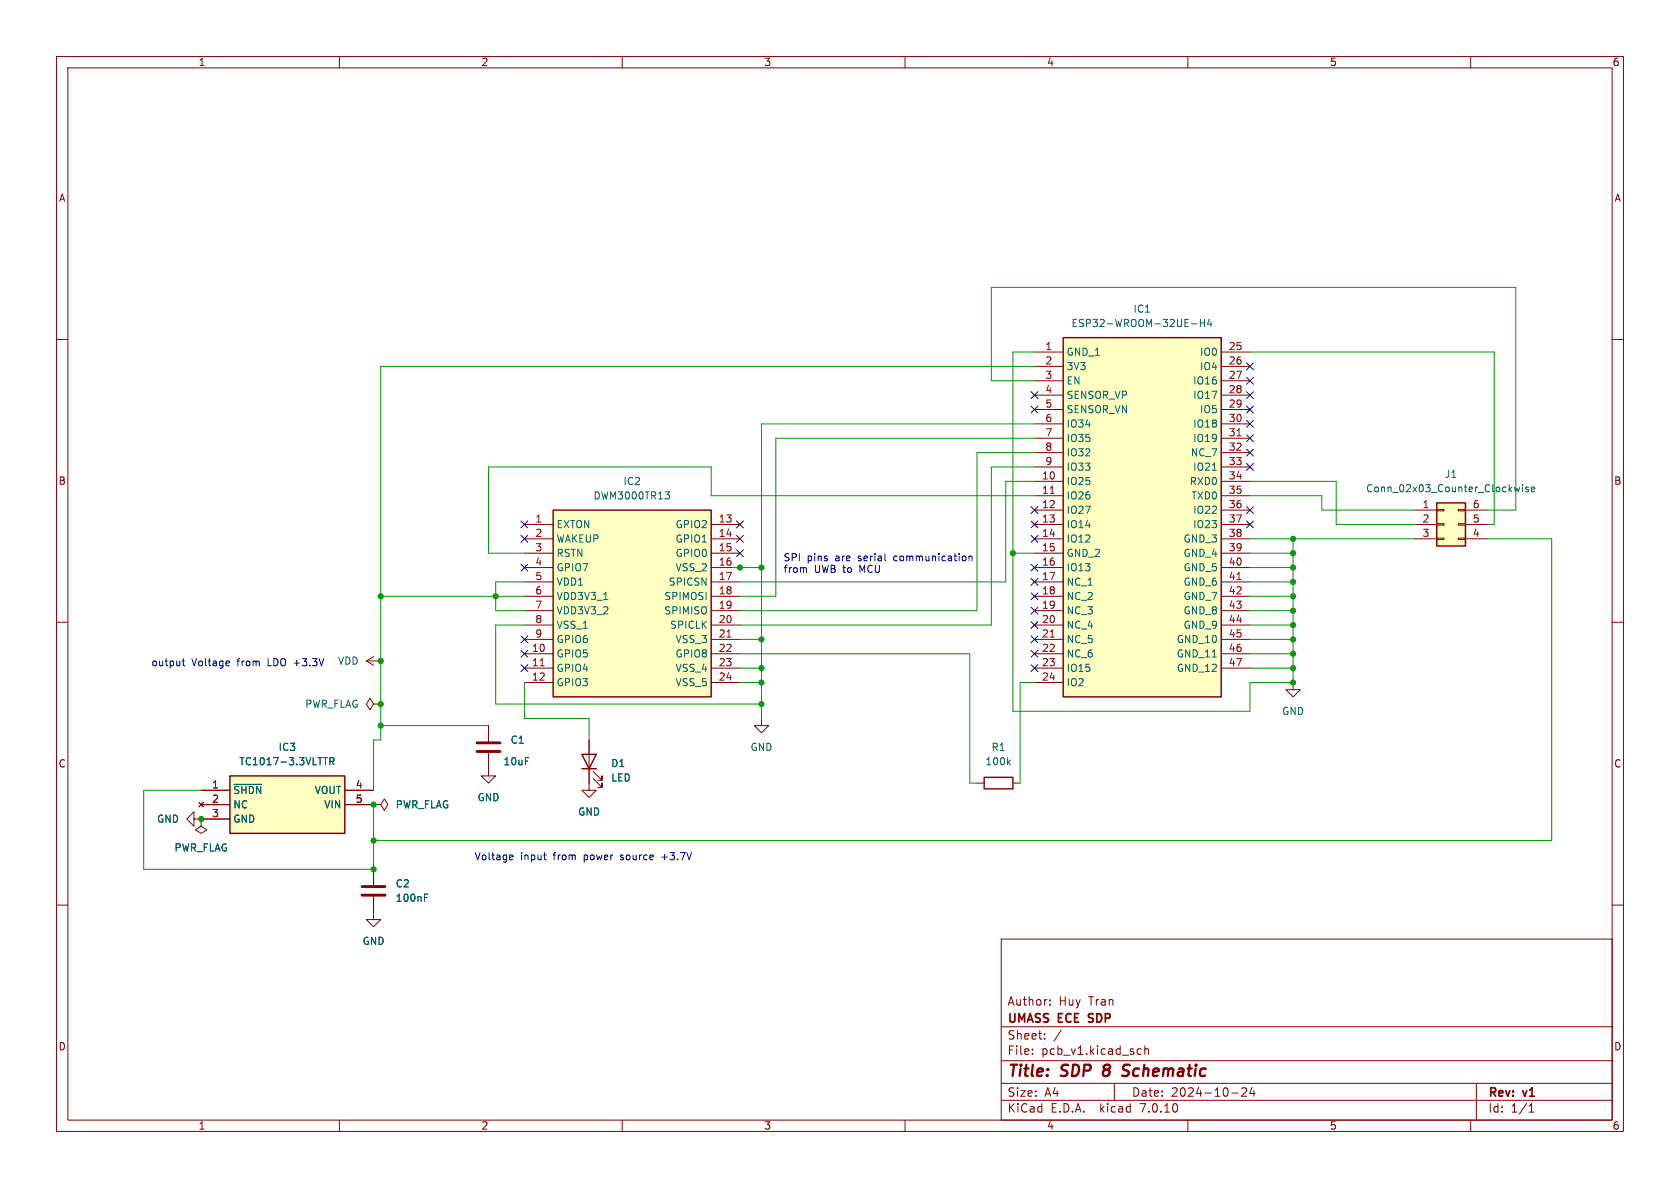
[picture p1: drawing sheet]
<svg xmlns="http://www.w3.org/2000/svg" width="297mm" height="210mm" viewBox="0 0 297 210" stroke-linecap="round" stroke-linejoin="round" font-family="sans-serif">
<g fill="none" stroke="#840000" stroke-width=".18">
<path d="M10 10h277v190h-277zM12 12h273v186h-273zM60 10v2M110 10v2M160 10v2M210 10v2M260 10v2M10 60h2M285 60h2M182.9 62.2h5.1M182.9 64.8h5.1M182.9 67.3h5.1"/>
<path d="M182.9 69.9h5.1M182.9 72.4h5.1M182.9 74.9h5.1M182.9 77.5h5.1M215.9 62.2h5.1M215.9 64.8h5.1M215.9 67.3h5.1M215.9 69.9h5.1M215.9 72.4h5.1M215.9 74.9h5.1M215.9 77.5h5.1M92.7 92.7h5.1"/>
<path d="M92.7 95.3h5.1M92.7 97.8h5.1M125.7 92.7h5.1M125.7 95.3h5.1M125.7 97.8h5.1M182.9 85.1h5.1M182.9 87.6h5.1M182.9 90.2h5.1M182.9 92.7h5.1M182.9 95.3h5.1M182.9 97.8h5.1M182.9 80h5.1"/>
<path d="M182.9 82.6h5.1M215.9 85.1h5.1M215.9 87.6h5.1M215.9 90.2h5.1M215.9 92.7h5.1M215.9 95.3h5.1M215.9 97.8h5.1M215.9 80h5.1M215.9 82.6h5.1M250.2 90.2h3.8M250.2 92.7h3.8M250.2 95.3h3.8"/>
<path d="M254 95.1h1.3v.3h-1.3zM254 92.6h1.3v.2h-1.3zM254 90h1.3v.3h-1.3zM257.8 95.1h1.3v.3h-1.3zM257.8 92.6h1.3v.2h-1.3zM257.8 90h1.3v.3h-1.3zM259.1 90.2h3.8M259.1 92.7h3.8M259.1 95.3h3.8M10 110h2M64.8 116.8l1.2 .8M64.8 116.8h2.5"/>
<path d="M66 116.1l-1.2 .7M92.7 100.3h5.1M92.7 102.9h5.1M92.7 105.4h5.1M92.7 108h5.1M92.7 110.5h5.1M92.7 113h5.1M92.7 115.6h5.1M92.7 118.1h5.1M125.7 100.3h5.1M125.7 102.9h5.1M125.7 105.4h5.1"/>
<path d="M125.7 108h5.1M125.7 110.5h5.1M125.7 113h5.1M125.7 115.6h5.1M125.7 118.1h5.1M182.9 100.3h5.1M182.9 102.9h5.1M182.9 105.4h5.1M182.9 108h5.1M182.9 110.5h5.1M182.9 113h5.1M182.9 115.6h5.1"/>
<path d="M182.9 118.1h5.1M215.9 100.3h5.1M215.9 102.9h5.1M215.9 105.4h5.1M215.9 108h5.1M215.9 110.5h5.1M215.9 113h5.1M215.9 115.6h5.1M215.9 118.1h5.1M285 110h2M35.6 139.7h5M61 139.7h5"/>
<path d="M66 124.5l-.6-1.1-.6 1.1 .6 1 .6-1h1.3M67.3 124.5h.1M86.4 133.1v4.1h1.2l-1.2 1.2-1.3-1.2h1.3M86.4 128.3v2.8M92.7 120.7h5.1M104.1 130.8v8.9h1.3l-1.3 1.3-1.2-1.3h1.2M104.9 137.7l1.5 1.5v-.8v.8h-.7M104.9 136.4l1.5 1.5v-.7v.7h-.7M125.7 120.7h5.1M134.6 127v1.3h1.3l-1.3 1.2-1.3-1.2h1.3M172.7 138.4h1.3M179.1 138.4h1.2"/>
<path d="M182.9 120.7h5.1M228.6 120.7v1.2h1.3l-1.3 1.3-1.3-1.3h1.3M10 160h2M34.3 144.8v-1.3l-1.3 1.3 1.3 1.3v-1.3h1.3M35.2 141.9l.7 .7M35.6 144.8v1.3l1 .6-1 .6-1.1-.6 1.1-.6M35.6 144.8h.1M35.6 142.2h5M35.6 144.8h5M35.9 141.9l-.7 .7M61 142.2h5M66 158.5v4.1h1.3l-1.3 1.2-1.2-1.2h1.2"/>
<path d="M66 142.2h1.3l.6-1 .7 1-.7 1.1-.6-1.1M66 142.2h.1M66 153.7v2.8M285 160h2M177 166h108v32h-108zM185.6 177.6v.1M185.6 176.8v.1M60 198v2M110 198v2M160 198v2M177 194.5h108M177 191.5h108"/>
<path d="M177 187.5h108M177 181.5h108M182.5 186.3v.1M182.5 185.5v.1M184.7 183.6v.1M184.7 182.8v.1M187.6 182.1l-1.3 2M197 191.5v3M201.2 186.3h.5M201.2 185.5h.5M202.4 185.5l.2-.1 .4 .1v.9M202.4 184.9v1.5"/>
<path d="M210 198v2M217.7 193.2h1.2M219.5 192.4l.6-.1 .2 .1 .1 .3-.9 1.1h.9M221.3 192.2l-.3 1.1h.9M221.7 192.8v1M260 198v2M261 191.5v6.5M270.3 196.6h.9M270.3 195.5l.4-.4v1.5"/>
</g>
<path d="M195.1 189.3l-.1 .5 .1 .3M198.5 188.8l.2 .3 .7 .3M199.4 190a.85 .85 0 0 1-1 .1M199.5 188.2h-.5l-.4 .4" fill="none" stroke="#840000" stroke-width=".4"/>
<path d="M192.5 179.3v.5M192.4 180.6l.2 .1" fill="none" stroke="#840000" stroke-width=".3"/>
<g fill="#ffffc2" stroke="#ffffc2" stroke-width=".18">
<path d="M40.6 137.2h20.4v10.1h-20.4z"/>
<path d="M188 59.7h27.9v63.5h-27.9z"/>
<path d="M254 88.9h5.1v7.6h-5.1z"/>
<path d="M97.8 90.2h27.9v33h-27.9z"/>
</g>
<path d="M188 59.7h27.9v63.5h-27.9zM97.8 90.2h27.9v33h-27.9zM254 88.9h5.1v7.6h-5.1zM40.6 137.2h20.4v10.1h-20.4zM102.9 133.4h2.5l-1.3 2.5zM102.9 135.9h2.5M174 137.4h5.1v2h-5.1z" fill="none" stroke="#840000" stroke-width=".25"/>
<g fill="none" stroke="#006464" stroke-width=".18">
<path d="M210.6 57.2h1M212.2 56.5v1.2M212.2 57.1h.7M212.9 56.5v1.2M213.8 56.4l-.3 .9h.8M214.1 56.9v.8M117.6 86.9h.8l-.5 .5 .4 .1 .1 .5-.3 .2h-.4M214.3 83.1h.7M268.7 86.1l-.3 .8-.2-.6M269.1 85.7v.1M269.1 86.1v.8M270.2 86.2l-.3-.1-.2 .2 .1 .2 .4 .1v.3h-.5"/>
<path d="M270.7 86.5l.6-.1v-.2l-.4-.1-.2 .2 .1 .6h.5M106.7 106h.8M41.4 138.7h4.9M57.2 133.9h.7M58.3 134.6l.6-.1 .2-.1-.1-.3-.7-.2v1.3M58.6 134.6l.5 .6M178.3 134.7l.3 .5M178.6 134.4l-.5 .4M75 158.7h.5M75 158.1h.6"/>
</g>
<path d="M84.3 132.8h4.1M84.3 131.3h4.1M64 158.2h4.1M64 156.7h4.1" fill="none" stroke="#840000" stroke-width=".51"/>
<path d="M218.7 77.1h.7M185.7 87.2h.7M95.5 117.7h.7M128.5 112.6h.7M185.7 112.6h.7M218.7 102.5h.7" fill="none" stroke="#a90000" stroke-width=".18"/>
<path d="M171.3 98.3v.8M171.3 98.4l.2-.1 .3 .1 .1 .7M32.2 116.8h.5M32.4 116.4v1.1l.3 .2M40.4 116.8l.2 .4-.6 .1M40.5 117.6l-.1 .1M142.4 100.3l.2 .2v.7M90.3 151.1l.3 .1 .1 .2-.6 .2M90.6 151.9l-.3 .1M96.1 151.1h.5M96.3 151.9l.3 .1M117 151.5h1" fill="none" stroke="#0000c2" stroke-width=".18"/>
<g fill="none" stroke="#009600" stroke-width=".18">
<path d="M182.9 62.2h-3.8v63.5h41.9v-5h7.6v-25.4M182.9 77.5h-45.7v27.9h-6.4M182.9 64.8h-115.6v66h-1.3v8.9M182.9 74.9h-48.3v52.1M182.9 67.3h-7.6v-16.5h92.7v39.4h-5.1M221 62.2h43.2v30.5h-1.3M179.1 97.8h3.8M182.9 87.6h-57.2v-5h-39.3v15.2h6.3M182.9 85.1h-5.1v17.8h-47M182.9 82.6h-7.6v27.9h-44.5M182.9 80h-10.2v28h-41.9M221 87.6h12.7v2.6h16.5"/>
<path d="M221 95.3h29.2M221 97.8h7.6M221 85.1h15.2v7.6h14M262.9 95.3h11.4v53.3h-208.3M67.3 105.4h25.4M92.7 102.9h-5.1v5.1h5.1M92.7 110.5h-5.1v14h47M129.5 100.3h5.1M130.8 115.6h40.6v22.8h1.3M130.8 118.1h3.8M130.8 113h3.8M221 102.9h7.6"/>
<path d="M221 105.4h7.6M221 118.1h7.6M221 115.6h7.6M221 110.5h7.6M221 113h7.6M221 108h7.6M221 100.3h7.6M35.6 139.7h-10.2v14h40.6v-11.5M67.3 128.3h19.1M92.7 120.7v6.3h11.4v3.8M130.8 120.7h3.8M182.9 120.7h-2.6v17.7"/>
</g>
<g fill="none" stroke="#000084" stroke-width=".18">
<path d="M182.3 71.8l1.2 1.2M182.3 69.2l1.2 1.3M183.5 71.8l-1.2 1.2M183.5 69.2l-1.2 1.3M220.4 66.7l1.2 1.2M220.4 76.9l1.2 1.2M220.4 64.2l1.2 1.2M220.4 74.3l1.2 1.2M220.4 79.4l1.2 1.2M220.4 69.2l1.2 1.3M220.4 71.8l1.2 1.2M221.6 71.8l-1.2 1.2"/>
<path d="M221.6 74.3l-1.2 1.2M221.6 69.2l-1.2 1.3M221.6 76.9l-1.2 1.2M221.6 66.7l-1.2 1.2M221.6 64.2l-1.2 1.2M221.6 79.4l-1.2 1.2M92.1 94.6l1.2 1.3M92.1 99.7l1.2 1.2M92.1 92.1l1.2 1.2M93.3 94.6l-1.2 1.3M93.3 99.7l-1.2 1.2M93.3 92.1l-1.2 1.2"/>
<path d="M130.2 94.6l1.2 1.3M130.2 92.1l1.2 1.2M130.2 97.2l1.2 1.2M131.4 94.6l-1.2 1.3M131.4 92.1l-1.2 1.2M131.4 97.2l-1.2 1.2M182.3 89.6l1.2 1.2M182.3 92.1l1.2 1.2M182.3 99.7l1.2 1.2M182.3 94.6l1.2 1.3M183.5 89.6l-1.2 1.2M183.5 92.1l-1.2 1.2"/>
<path d="M183.5 99.7l-1.2 1.2M183.5 94.6l-1.2 1.3M220.4 81.9l1.2 1.3M220.4 89.6l1.2 1.2M220.4 92.1l1.2 1.2M221.6 81.9l-1.2 1.3M221.6 89.6l-1.2 1.2M221.6 92.1l-1.2 1.2M92.1 112.4l1.2 1.2M92.1 117.5l1.2 1.2M92.1 115l1.2 1.2M93.3 112.4l-1.2 1.2"/>
<path d="M93.3 117.5l-1.2 1.2M93.3 115l-1.2 1.2M182.3 109.9l1.2 1.2M182.3 112.4l1.2 1.2M182.3 107.3l1.2 1.3M182.3 115l1.2 1.2M182.3 104.8l1.2 1.2M182.3 102.3l1.2 1.2M182.3 117.5l1.2 1.2M183.5 109.9l-1.2 1.2M183.5 112.4l-1.2 1.2M183.5 107.3l-1.2 1.3"/>
<path d="M183.5 115l-1.2 1.2M183.5 104.8l-1.2 1.2M183.5 102.3l-1.2 1.2M183.5 117.5l-1.2 1.2"/>
</g>
<g fill="#009600" stroke="#009600" stroke-width=".18">
<circle cx="67.3" cy="105.4" r=".46"/>
<circle cx="87.6" cy="105.4" r=".46"/>
<circle cx="67.3" cy="116.8" r=".46"/>
<circle cx="134.6" cy="120.7" r=".46"/>
<circle cx="134.6" cy="124.5" r=".46"/>
<circle cx="67.3" cy="128.3" r=".46"/>
<circle cx="67.3" cy="124.5" r=".46"/>
<circle cx="66" cy="153.7" r=".46"/>
<circle cx="66" cy="142.2" r=".46"/>
<circle cx="66" cy="148.6" r=".46"/>
<circle cx="35.6" cy="144.8" r=".46"/>
<circle cx="134.6" cy="113" r=".46"/>
<circle cx="134.6" cy="118.1" r=".46"/>
<circle cx="130.8" cy="100.3" r=".46"/>
<circle cx="134.6" cy="100.3" r=".46"/>
<circle cx="179.1" cy="97.8" r=".46"/>
<circle cx="228.6" cy="120.7" r=".46"/>
<circle cx="228.6" cy="118.1" r=".46"/>
<circle cx="228.6" cy="100.3" r=".46"/>
<circle cx="228.6" cy="95.3" r=".46"/>
<circle cx="228.6" cy="97.8" r=".46"/>
<circle cx="228.6" cy="105.4" r=".46"/>
<circle cx="228.6" cy="113" r=".46"/>
<circle cx="228.6" cy="115.6" r=".46"/>
<circle cx="228.6" cy="110.5" r=".46"/>
<circle cx="228.6" cy="102.9" r=".46"/>
<circle cx="228.6" cy="108" r=".46"/>
</g>
<g font-size="2.8" fill="#840000">
<text x="178" y="190.9">Title:</text>
<text x="187.7" y="190.9">SDP</text>
<text x="195.9" y="190.9">8</text>
<text x="200.1" y="190.9">Schematic</text>
</g>
<g font-size="2.1" fill="#840000">
<text x="178" y="178">Author:</text>
<text x="187.2" y="178">Huy</text>
<text x="192.5" y="178">Tran</text>
<text x="178" y="184">Sheet:</text>
<text x="178" y="181.2">UMASS</text>
<text x="187.2" y="181.2">ECE</text>
<text x="193.1" y="181.2">SDP</text>
<text x="178" y="186.7">File:</text>
<text x="184.1" y="186.7">pcb_v1.kicad_sch</text>
<text x="178" y="196.9">KiCad</text>
<text x="178" y="194.1">Size:</text>
<text x="184.7" y="194.1">A4</text>
<text x="185.7" y="196.9">E.D.A.</text>
<text x="194.6" y="196.9">kicad</text>
<text x="200" y="194.1">Date:</text>
<text x="201.8" y="196.9">7.0.10</text>
<text x="207" y="194.1">2024-10-24</text>
<text x="263" y="194.3">Rev:</text>
<text x="263" y="196.9">Id:</text>
<text x="267.1" y="196.9">1/1</text>
<text x="269.4" y="194.3">v1</text>
</g>
<g font-size="1.8" fill="#840000">
<text x="35" y="11.9">1</text>
<text x="85" y="11.9">2</text>
<text x="135" y="11.9">3</text>
<text x="185" y="11.9">4</text>
<text x="235" y="11.9">5</text>
<text x="285" y="11.9">6</text>
<text x="10.3" y="35.9">A</text>
<text x="285.3" y="35.9">A</text>
<text x="10.3" y="85.9">B</text>
<text x="285.3" y="85.9">B</text>
<text x="10.3" y="135.9">C</text>
<text x="285.3" y="135.9">C</text>
<text x="10.3" y="185.9">D</text>
<text x="285.3" y="185.9">D</text>
<text x="35" y="199.9">1</text>
<text x="85" y="199.9">2</text>
<text x="135" y="199.9">3</text>
<text x="185" y="199.9">4</text>
<text x="235" y="199.9">5</text>
<text x="285" y="199.9">6</text>
</g>
<g font-size="1.8" fill="#006464">
<text x="189.3" y="58">ESP32-WROOM-32UE-H4</text>
<text x="200.3" y="55.5">IC1</text>
<text x="188.5" y="63.1">GND_1</text>
<text x="188.5" y="65.6">3V3</text>
<text x="212" y="63.1">IO0</text>
<text x="212" y="65.6">IO4</text>
<text x="188.5" y="68.2">EN</text>
<text x="188.5" y="70.7">SENSOR_VP</text>
<text x="210.8" y="68.2">IO16</text>
<text x="210.8" y="70.7">IO17</text>
<text x="188.5" y="73.3">SENSOR_VN</text>
<text x="188.5" y="75.8">IO34</text>
<text x="210.8" y="75.8">IO18</text>
<text x="212" y="73.3">IO5</text>
<text x="188.5" y="78.3">IO35</text>
<text x="188.5" y="80.9">IO32</text>
<text x="188.5" y="83.4">IO33</text>
<text x="210.4" y="80.9">NC_7</text>
<text x="210.8" y="78.3">IO19</text>
<text x="210.8" y="83.4">IO21</text>
<text x="104.8" y="88.5">DWM3000TR13</text>
<text x="110.1" y="86">IC2</text>
<text x="188.5" y="86">IO25</text>
<text x="188.5" y="88.5">IO26</text>
<text x="210.2" y="86">RXD0</text>
<text x="210.5" y="88.5">TXD0</text>
<text x="241.4" y="87.2">Conn_02x03_Counter_Clockwise</text>
<text x="255.3" y="84.7">J1</text>
<text x="98.3" y="93.6">EXTON</text>
<text x="119.3" y="93.6">GPIO2</text>
<text x="188.5" y="91">IO27</text>
<text x="188.5" y="93.6">IO14</text>
<text x="210.8" y="91">IO22</text>
<text x="210.8" y="93.6">IO23</text>
<text x="98.3" y="96.1">WAKEUP</text>
<text x="98.3" y="98.7">RSTN</text>
<text x="98.3" y="101.2">GPIO7</text>
<text x="119.3" y="96.1">GPIO1</text>
<text x="119.3" y="98.7">GPIO0</text>
<text x="119.3" y="101.2">VSS_2</text>
<text x="188.5" y="96.1">IO12</text>
<text x="188.5" y="98.7">GND_2</text>
<text x="188.5" y="101.2">IO13</text>
<text x="209.1" y="96.1">GND_3</text>
<text x="209.1" y="98.7">GND_4</text>
<text x="209.1" y="101.2">GND_5</text>
<text x="98.3" y="103.7">VDD1</text>
<text x="98.3" y="106.3">VDD3V3_1</text>
<text x="117.3" y="106.3">SPIMOSI</text>
<text x="118.1" y="103.7">SPICSN</text>
<text x="188.5" y="103.7">NC_1</text>
<text x="188.5" y="106.3">NC_2</text>
<text x="209.1" y="103.7">GND_6</text>
<text x="209.1" y="106.3">GND_7</text>
<text x="98.3" y="108.8">VDD3V3_2</text>
<text x="98.3" y="111.4">VSS_1</text>
<text x="98.3" y="113.9">GPIO6</text>
<text x="117.3" y="108.8">SPIMISO</text>
<text x="118.4" y="111.4">SPICLK</text>
<text x="119.3" y="113.9">VSS_3</text>
<text x="188.5" y="108.8">NC_3</text>
<text x="188.5" y="111.4">NC_4</text>
<text x="188.5" y="113.9">NC_5</text>
<text x="207.9" y="113.9">GND_10</text>
<text x="209.1" y="108.8">GND_8</text>
<text x="209.1" y="111.4">GND_9</text>
<text x="59.7" y="117.7">VDD</text>
<text x="98.3" y="116.4">GPIO5</text>
<text x="98.3" y="119">GPIO4</text>
<text x="119.3" y="116.4">GPIO8</text>
<text x="119.3" y="119">VSS_4</text>
<text x="188.5" y="116.4">NC_6</text>
<text x="188.5" y="119">IO15</text>
<text x="207.9" y="116.4">GND_11</text>
<text x="207.9" y="119">GND_12</text>
<text x="53.9" y="125.3">PWR_FLAG</text>
<text x="98.3" y="121.5">GPIO3</text>
<text x="119.3" y="121.5">VSS_5</text>
<text x="188.5" y="121.5">IO2</text>
<text x="90.2" y="131.7">C1</text>
<text x="226.6" y="126.6">GND</text>
<text x="42.2" y="135.5">TC1017-3.3VLTTR</text>
<text x="49.2" y="132.9">IC3</text>
<text x="88.9" y="135.5">10uF</text>
<text x="108" y="135.8">D1</text>
<text x="132.6" y="132.9">GND</text>
<text x="174.1" y="135.5">100k</text>
<text x="175.2" y="132.9">R1</text>
<text x="41.1" y="140.6">~{SHDN}</text>
<text x="41.1" y="143.1">NC</text>
<text x="55.5" y="140.6">VOUT</text>
<text x="57.2" y="143.1">VIN</text>
<text x="69.9" y="143.1">PWR_FLAG</text>
<text x="84.3" y="141.8">GND</text>
<text x="108" y="138.3">LED</text>
<text x="27.7" y="145.6">GND</text>
<text x="41.1" y="145.6">GND</text>
<text x="102.1" y="144.4">GND</text>
<text x="30.7" y="150.7">PWR_FLAG</text>
<text x="69.9" y="157.1">C2</text>
<text x="69.9" y="159.6">100nF</text>
<text x="64" y="167.2">GND</text>
</g>
<g font-size="1.8" fill="#a90000">
<text x="184.7" y="62">1</text>
<text x="184.7" y="64.5">2</text>
<text x="217.1" y="62">25</text>
<text x="217.1" y="64.5">26</text>
<text x="184.7" y="67.1">3</text>
<text x="184.7" y="69.6">4</text>
<text x="217.1" y="67.1">27</text>
<text x="217.1" y="69.6">28</text>
<text x="184.7" y="72.1">5</text>
<text x="184.7" y="74.7">6</text>
<text x="184.7" y="77.2">7</text>
<text x="217.1" y="72.1">29</text>
<text x="217.1" y="74.7">30</text>
<text x="217.1" y="77.2">31</text>
<text x="184.7" y="79.8">8</text>
<text x="184.7" y="82.3">9</text>
<text x="217.1" y="79.8">32</text>
<text x="217.1" y="82.3">33</text>
<text x="184.1" y="84.8">10</text>
<text x="184.1" y="87.4">11</text>
<text x="184.1" y="89.9">12</text>
<text x="217.1" y="84.8">34</text>
<text x="217.1" y="87.4">35</text>
<text x="217.1" y="89.9">36</text>
<text x="251.4" y="89.9">1</text>
<text x="260.3" y="89.9">6</text>
<text x="94.5" y="92.5">1</text>
<text x="94.5" y="95">2</text>
<text x="127" y="92.5">13</text>
<text x="127" y="95">14</text>
<text x="184.1" y="92.5">13</text>
<text x="184.1" y="95">14</text>
<text x="217.1" y="92.5">37</text>
<text x="217.1" y="95">38</text>
<text x="251.4" y="92.5">2</text>
<text x="251.4" y="95">3</text>
<text x="260.3" y="95">4</text>
<text x="260.3" y="92.5">5</text>
<text x="94.5" y="97.5">3</text>
<text x="94.5" y="100.1">4</text>
<text x="127" y="97.5">15</text>
<text x="127" y="100.1">16</text>
<text x="184.1" y="97.5">15</text>
<text x="184.1" y="100.1">16</text>
<text x="217.1" y="97.5">39</text>
<text x="217.1" y="100.1">40</text>
<text x="94.5" y="102.6">5</text>
<text x="94.5" y="105.2">6</text>
<text x="94.5" y="107.7">7</text>
<text x="127" y="102.6">17</text>
<text x="127" y="105.2">18</text>
<text x="127" y="107.7">19</text>
<text x="184.1" y="102.6">17</text>
<text x="184.1" y="105.2">18</text>
<text x="184.1" y="107.7">19</text>
<text x="217.1" y="102.6">41</text>
<text x="217.1" y="105.2">42</text>
<text x="217.1" y="107.7">43</text>
<text x="94.5" y="110.2">8</text>
<text x="94.5" y="112.8">9</text>
<text x="127" y="110.2">20</text>
<text x="127" y="112.8">21</text>
<text x="184.1" y="110.2">20</text>
<text x="184.1" y="112.8">21</text>
<text x="217.1" y="110.2">44</text>
<text x="217.1" y="112.8">45</text>
<text x="93.9" y="115.3">10</text>
<text x="93.9" y="117.9">11</text>
<text x="127" y="115.3">22</text>
<text x="127" y="117.9">23</text>
<text x="184.1" y="115.3">22</text>
<text x="184.1" y="117.9">23</text>
<text x="217.1" y="115.3">46</text>
<text x="217.1" y="117.9">47</text>
<text x="93.9" y="120.4">12</text>
<text x="127" y="120.4">24</text>
<text x="184.1" y="120.4">24</text>
<text x="37.4" y="139.4">1</text>
<text x="37.4" y="142">2</text>
<text x="62.8" y="139.4">4</text>
<text x="62.8" y="142">5</text>
<text x="37.4" y="144.5">3</text>
</g>
<g font-size="1.8" fill="#0000c2">
<text x="138.4" y="99.3">SPI</text>
<text x="138.4" y="101.4">from</text>
<text x="142.7" y="99.3">pins</text>
<text x="144" y="101.4">UWB to</text>
<text x="147.8" y="99.3">are</text>
<text x="152" y="99.3">serial</text>
<text x="152.2" y="101.4">MCU</text>
<text x="158.5" y="99.3">communication</text>
<text x="26.7" y="117.9">output</text>
<text x="33.9" y="117.9">Voltage</text>
<text x="42.1" y="117.9">from</text>
<text x="47.6" y="117.9">LDO +3.3V</text>
<text x="83.8" y="152.2">Voltage</text>
<text x="92" y="152.2">input</text>
<text x="98" y="152.2">from</text>
<text x="103.5" y="152.2">power</text>
<text x="110.2" y="152.2">source</text>
<text x="117.6" y="152.2">+3.7V</text>
</g>
</svg>
